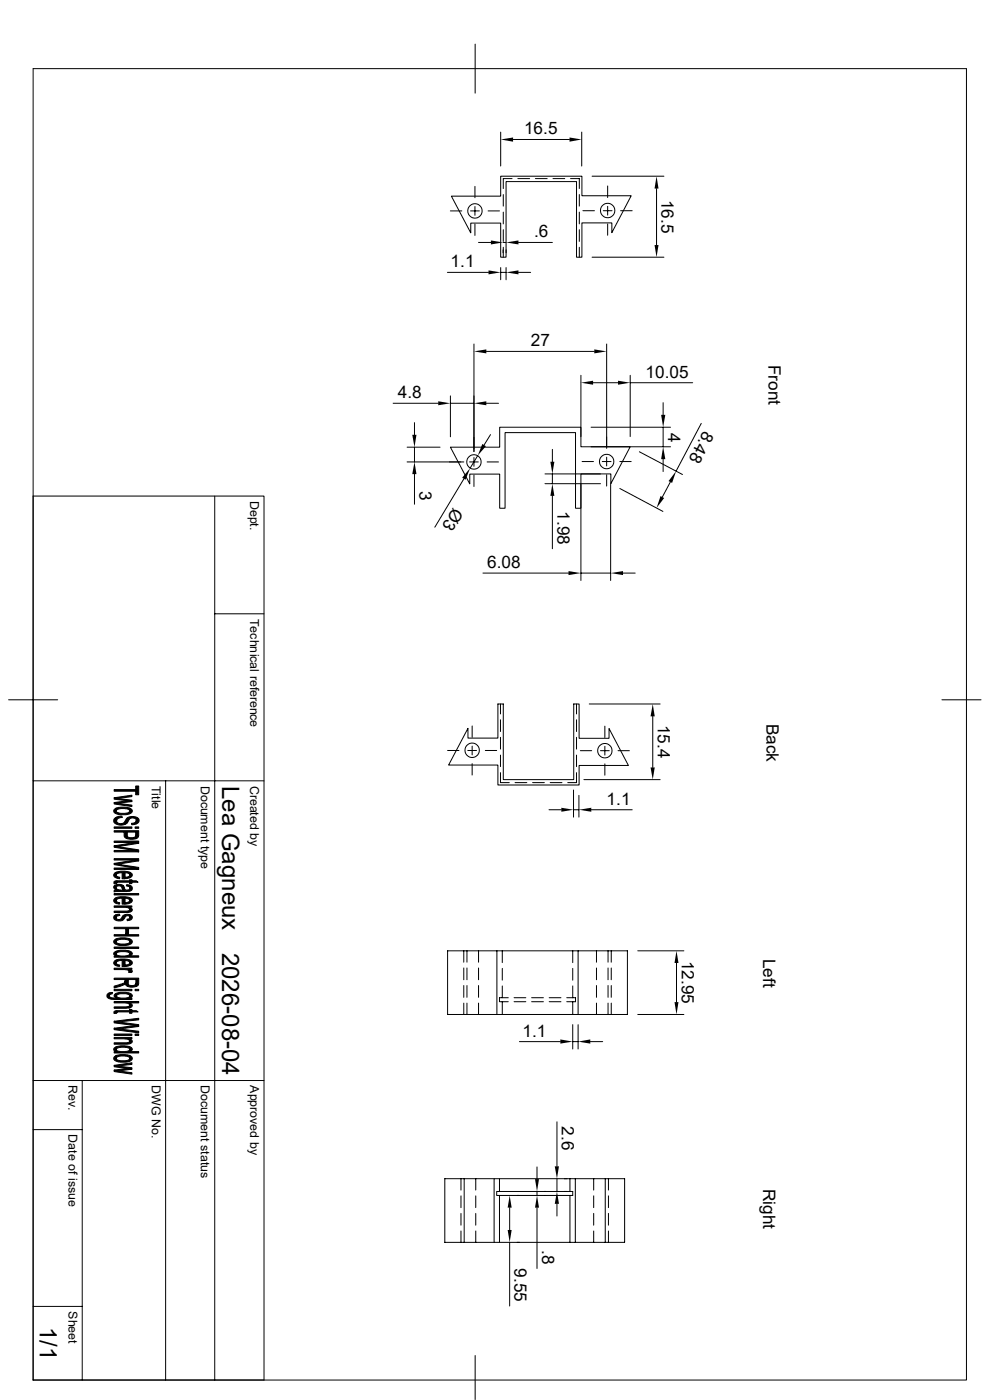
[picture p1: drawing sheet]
<svg xmlns="http://www.w3.org/2000/svg" width="210mm" height="297mm" viewBox="0 0 210 297" stroke-linecap="round" stroke-linejoin="round" font-family="sans-serif">
<g fill="none" stroke="#000" stroke-width=".21">
<path d="M7 14.6h198v278.2h-198zM100.8 9.4v10.4M100.8 39.5v2.5M106.2 28v7.2M108.6 37.9h-1.8v2.1M108.8 29.6h12M109.9 37.9h2.5M113.6 37.9h2.5M117.3 37.9h2.5M121 37.9h1.9v2.1M123.4 28v7.2M125.6 37.4h15.2"/>
<path d="M128.9 39.5v2.4M94.9 57.8h8.7M95.5 44.7h2.5M95.8 41.6h10.4v-4.2h17.2v4.1h10.5l-4.1 7.9v-2.1h-6.4v7.3h-1.1v-16.1h-14.9v16.1h-1.2v-7.3h-6.3v2.1zM99.8 44.7h1.9M100.8 43.8v1.9M100.8 47.5v2.5M101.5 51.4h2.6M103.5 44.7h2.5M106.2 56.8v2.6M106.2 57.8h1.2M106.7 53v.6"/>
<path d="M106.7 51.4h.7M106.8 41.3v2.4M106.8 45v2.5M106.8 48.7v2.5M106.8 52.5v2.1M107.4 53v.6M107.4 56.8v2.6M110 51.4h7.2M110 57.8h2.6M122.9 41.3v2.4M122.9 45v2.5M122.9 48.7v2.5"/>
<path d="M122.9 52.5v2.1M123.7 44.7h2.4M125.6 54.6h15.2M128 44.7h1.8M128.9 43.8v1.8M128.9 47.5v2.4M131.7 44.7h2.4M139.3 40v12M100.5 73v22.8M103.2 74.5h22.9M123.2 79.6v13M128.7 73v22.1"/>
<path d="M133.7 79.6v13M83.4 85.6h9.6M86.4 98h12M86.4 94.9h6.9M87.9 89.7v2.5M87.9 94.9v3.1M95.5 84v8.7M95.5 85.6h5M95.5 94.9h10.5v-4.3h17.2v4.2h10.5l-4.1 7.8v-2.1h-6.4v7.3h-1.1v-16h-15v16h-1.1v-7.2h-6.3v2.1zM99.6 98h1.9M100.5 97.1v1.8M101.3 96.6l-1.6 2.7"/>
<path d="M103.2 85.6h2.5M103.3 98h2.4M104.1 92.2l-1.4 2.2M117.2 95.3v2.7M123.5 97.9h2.4M125.4 90.6h16.8M125.4 94.8h16.8M125.8 81.2h5.3M127.8 97.9h1.8M128.7 97v1.8M131.5 97.9h2.4M133.7 81.2h13.2"/>
<path d="M135.6 95.8l9.2 4.9M140.7 85.4v2.6M140.7 90.6v4.2M140.7 97.4v2.6M148.8 89.8l-5.4 10.1M7 105.2h49v187.6h-49M45.6 105.2v187.6M87.9 100.6v6.4M98.4 101.6l-6.2 10.2M100.5 100.8v2.4M115.6 100.5h11.8M115.6 102.6h11.8"/>
<path d="M117.2 100.5v2.1M117.2 105.2v11.2M123.2 102.7v20.4M128.7 100.7v2.4M129.5 102.7v20.4M131.5 103.6l9.1 4.9M142.2 102.3l-1.7 3.2M45.6 130.2h10.4M102.4 121.6h18.2M123.2 121.6h6.3M132.2 121.6h2.5M1.8 148.5h10.4"/>
<path d="M95 159.2h2.4M99.2 159.2h1.9M99.3 154.5v2.1h6.3v-7.2h1.2v16h14.9v-16h1.2v7.2h6.3v-2l4.1 7.8h-10.4v4.1h-17.3v-4.2h-10.4zM100.2 154v2.4M100.2 158.3v1.8M103 159.2h2.4M106.2 149.4v2.1M106.2 152.7v2.5M106.2 156.4v2.5M122.3 149.4v2.1M122.3 152.7v2.5M122.3 156.4v2.5"/>
<path d="M123.1 159.3h2.4M125 149.4h15M127.4 159.3h1.8M128.3 154.1v2.4M128.3 158.3v1.9M131.1 159.3h2.4M138.5 152v10.8M199.8 148.5h8.3M7 165.7h49M35.1 165.7v127.1M100.2 162v2.4M106.2 163.9v2.1h1.8"/>
<path d="M106.2 160.2v2.4M109.3 166h2.5M113 166h2.5M116.5 171.8h2.6M116.7 166h2.5M121.7 167.6v5.8M121.7 171.8h1.1M122.3 160.2v2.4M122.3 163.9v2.1h-1.9M122.8 168.7v4.7M123.9 165.4h16.1M125.4 171.8h8.7"/>
<path d="M128.3 162.1v2.4M95 201.7h38.1v13.5h-38.1zM98.4 201.7v2.4M98.4 205.4v2.5M98.4 209.1v2.5M98.4 212.8v2.4M99.1 201.7v2.4M99.1 205.4v2.5M99.1 209.1v2.5M99.1 212.8v2.4M101.5 201.7v2.4M101.5 205.4v2.5"/>
<path d="M101.5 209.1v2.5M101.5 212.8v2.4M105.4 201.7v13.5M106.6 201.7v2.5M106.6 205.4v2.5M106.6 209.2v2.5M106.6 212.5v2.7M107.8 211.7h-1.8v.8h1.8M109.1 211.7h2.4M109.1 212.5h2.4M112.8 211.7h2.5M112.8 212.5h2.5"/>
<path d="M116.5 211.7h2.5M116.5 212.5h2.5M120.2 211.7h1.9v.8h-1.9M121.5 217.4v5.1M121.5 201.7v2.5M121.5 205.4v2.5M121.5 209.2v2.5M121.5 212.5v2.7M122.6 217.4v5.1M122.6 201.7v13.5M126.5 201.7v2.4M126.5 205.4v2.5"/>
<path d="M126.5 209.1v2.5M126.5 212.8v2.4M129 201.7v2.4M129 205.4v2.5M129 209.1v2.5M129 212.8v2.4M129.7 201.7v2.4M129.7 205.4v2.5M129.7 209.1v2.5M129.7 212.8v2.4M135.3 201.7h9.8M135.3 215.2h9.8"/>
<path d="M143.5 204.3v8.3M7 239.6h10.4M7 229.2h49M17.4 229.2v63.6M110.2 221h8.7M118.2 238v9.4M121.5 221h1.1M125.2 221h2.6M97.8 250.1v2.4M97.8 253.7v2.5M97.8 257.4v2.5M98.5 250.1v13.5"/>
<path d="M100.9 250.1v2.4M100.9 253.7v2.5M100.9 257.4v2.5M104.8 250.1h-10.4v13.5h10.4M104.8 250.1h1.2v2.7h-.6v.8h.6v10h-1.2zM106 250.1h26.5v13.5h-11.6M106 252.8h15.5v.8h-15.5M108.1 256.2v4.7M109.7 253.6h.5M113.9 247.6v2.5M113.9 252.8v.8M113.9 256.2v12.9"/>
<path d="M115.5 252.8h.2M115.5 253.6h.2M118.2 250.1v2.7M118.2 255.4v2.6M119.7 252.8h.6M119.7 250.1h.6M120.9 250.1v2.7M120.9 253.6v10M122 250.1v13.5M125.9 250.1v2.4M125.9 253.7v2.5M125.9 257.4v2.5"/>
<path d="M128.4 250.1v13.5M129.1 250.1v2.4M129.1 253.7v2.5M129.1 257.4v2.5M7 277.2h10.4M97.8 261.2v2.4M100.9 261.2v2.4M106 263.6h14.9M108.1 263.6v13.5M125.9 261.2v2.4M129.1 261.2v2.4M100.8 287.6v9.3"/>
<circle cx="100.8" cy="44.8" r="1.53"/>
<circle cx="128.9" cy="44.7" r="1.53"/>
<circle cx="100.5" cy="98" r="1.53"/>
<circle cx="128.7" cy="97.9" r="1.53"/>
<circle cx="100.2" cy="159.2" r="1.53"/>
<circle cx="128.3" cy="159.3" r="1.53"/>
</g>
<g fill="#000" stroke="#000" stroke-width=".21">
<path d="M24.7 173.4l1.2-.3 .1 .3a.97 .97 0 0 0-1.3 .8z" fill-rule="evenodd"/>
<path d="M24.6 171.4l1-.2 1.4 .1 .5 .1v.6a1.76 1.76 0 0 0-2-.4l-.5 .1-.4 .3z" fill-rule="evenodd"/>
<path d="M24.2 169.2l3.8 .6v.3l-3.8-.6z" fill-rule="evenodd"/>
<path d="M24.2 169.2l3.8-.5v.3l-3 .4z" fill-rule="evenodd"/>
<path d="M24.2 170.3l2.9-.4 .9 .2-2.9 .3z" fill-rule="evenodd"/>
<path d="M24.2 170.3l3.8 .5v.3l-3.8-.5z" fill-rule="evenodd"/>
<path d="M24.2 175.4h3.8v.3h-3.8z" fill-rule="evenodd"/>
<path d="M24.3 171.7l.3-.3v.6a1.88 1.88 0 0 0 2.1 .5l.8-.3v-.8a.65 .65 0 0 1 .6 .8 .65 .65 0 0 1-.8 .5l-.8 .1a2.13 2.13 0 0 1-2.4-.7z" fill-rule="evenodd"/>
<path d="M26.9 176.5v.7a1.13 1.13 0 0 0 1.8 .3l.1-.3v.7l-.1 .1-1.1 .1-.7-.2z" fill-rule="evenodd"/>
<path d="M27.9 174.7l.8-.2 .2-.4v.7l-1 .2z" fill-rule="evenodd"/>
<path d="M24.2 167.5h4.6v-.7h.6v1.8h-.6v-.7h-4.6z" fill-rule="evenodd"/>
<path d="M24.2 176.2h5.2v1.3l-.6 .4v-1.4h-1.9v1.4l-.5-.3-.1-1.1h-2.1z" fill-rule="evenodd"/>
<path d="M24.2 179.5l4.5-.8 .7 .2-4.5 .7z" fill-rule="evenodd"/>
<path d="M28.7 175.4h.7v.3h-.7z" fill-rule="evenodd"/>
<path d="M24.2 178.4h5.2v.5l-.7-.2h-4.5z" fill-rule="evenodd"/>
<path d="M24.5 173.5l.2-.1v.8a1.08 1.08 0 0 0 1.2 .5 1.08 1.08 0 0 0 .9-.9 1.85 1.85 0 0 1 2.7 .1l-.1 .5-.5 .4v-.7a.96 .96 0 0 0-1-.5 .96 .96 0 0 0-.8 .8 1.88 1.88 0 0 1-3-.2l.1-.4z" fill-rule="evenodd"/>
<path d="M24.2 189.6h5.2v.3h-5.2z" fill-rule="evenodd"/>
<path d="M24.6 188.3l.1 .5h-.1z" fill-rule="evenodd"/>
<path d="M24.2 187l.6-.1v.6h-.6z" fill-rule="evenodd"/>
<path d="M24.3 185.3l.3-.3 .1 .8 .7 .3v.3a.97 .97 0 0 1-1.2-.9z" fill-rule="evenodd"/>
<path d="M24.3 190.7l.3-.2v.6l.3 .3 .5 .1v.3a.93 .93 0 0 1-1.2-1z" fill-rule="evenodd"/>
<path d="M24.6 194.1l.7-.2 .1 .3-.6 .2-.2 .3z" fill-rule="evenodd"/>
<path d="M24.3 187.9a1.91 1.91 0 0 1 1.9 0l-.1 .9a.99 .99 0 0 0-1.2-.8l-.3 .2v.6l-.5-.5z" fill-rule="evenodd"/>
<path d="M24.6 185l1-.2 1.7 .2h.2v.6l-.2-.3-.8-.1v1.2h-.6v-1.3l-.9 .2-.4 .4z" fill-rule="evenodd"/>
<path d="M24.6 190.5l.8-.3 1.8 .1 .3 .2v.6l-.2-.4-.8-.2v1.3h-.6v-1.3l-.8 .1-.5 .5z" fill-rule="evenodd"/>
<path d="M24.6 199.2l1-.2 1.7 .1 .2 .1v.6a1.68 1.68 0 0 0-1.9-.5l-.6 .1-.4 .4z" fill-rule="evenodd"/>
<path d="M27.4 192.4l.2 .1-.1 .5z" fill-rule="evenodd"/>
<path d="M26.9 187.7l.7 .1-.1 .6a.51 .51 0 0 0-.7-.4z" fill-rule="evenodd"/>
<path d="M24.2 194.3l.4-.2v.6a.75 .75 0 0 0 .9 .3 .75 .75 0 0 0 .5-.7l.6-.3h.8l.2 .1-.1 .5a.6 .6 0 0 0-.6-.3 .6 .6 0 0 0-.5 .6 1.39 1.39 0 0 1-2.3-.2z" fill-rule="evenodd"/>
<path d="M24.2 192.2h3.8v.2h-.6v.3l-.7-.2h-2.5z" fill-rule="evenodd"/>
<path d="M26.5 185.2v.9l.7-.1 .3-.2v-.8a.62 .62 0 0 1 .6 .7 .62 .62 0 0 1-.8 .6l-.8 .1z" fill-rule="evenodd"/>
<path d="M24.2 188.9l.5-.1v-.3l.6 .3h.8l.1-.9 .1 .2a.66 .66 0 0 0 .4 .7 .66 .66 0 0 0 .7-.2l.2-.8a.72 .72 0 0 1 .4 1 .72 .72 0 0 1-1 .3l-2.8 .1z" fill-rule="evenodd"/>
<path d="M26.5 190.5v1h.3l.7-.3v-.7a.62 .62 0 0 1 .6 .7 .62 .62 0 0 1-.8 .5l-.8 .1z" fill-rule="evenodd"/>
<path d="M24.2 193.3h2.9l.4-.2 .1-.6a.54 .54 0 0 1 .5 .6 .54 .54 0 0 1-.7 .4l-3.2 .1z" fill-rule="evenodd"/>
<path d="M27.6 194.1a.64 .64 0 0 1 .4 .8 .64 .64 0 0 1-.8 .4h-.2l-.1-.3 .6-.2z" fill-rule="evenodd"/>
<path d="M24.3 199.4l.3-.2v.6a1.88 1.88 0 0 0 2.1 .4l.8-.3v-.7a.64 .64 0 0 1 .6 .7 .64 .64 0 0 1-.8 .5l-.7 .2a2.5 2.5 0 0 1-2.5-.7z" fill-rule="evenodd"/>
<path d="M24.8 186.9h2.7v-.3h.5v.3h.9l.4 .3h-1.3v.3h-.5v-.3h-2.6l-.1 .1z" fill-rule="evenodd"/>
<path d="M24.2 179.5l5.2 .8v.4l-.8-.3-4.4-.7z" fill-rule="evenodd"/>
<path d="M24.2 183.2l5.2 .8v.4l-.8-.3-4.4-.7z" fill-rule="evenodd"/>
<path d="M24.2 183.2l4.5-.7 .7 .1-4.3 .7z" fill-rule="evenodd"/>
<path d="M24.2 180.4h4.4l.8 .3h-5.2z" fill-rule="evenodd"/>
<path d="M24.2 184.1h4.4l.8 .3h-5.2z" fill-rule="evenodd"/>
<path d="M24.2 182.2h5.2v.4l-.7-.1h-4.5z" fill-rule="evenodd"/>
<path d="M24.2 198.3h2.5l.6-1.3v1.3h2.1v.3h-5.2z" fill-rule="evenodd"/>
<path d="M24.2 196.7h5.2v.3h-2.1l-.6 1.3v-1.3h-2.5z" fill-rule="evenodd"/>
<path d="M23.2 210.7l.7-.1-.1 .3h-.4l-.2 .3z" fill-rule="evenodd"/>
<path d="M24.2 200.9h5.2v.3h-5.2z" fill-rule="evenodd"/>
<path d="M24.2 202.1l.4-.3 .1 1-.6-.3z" fill-rule="evenodd"/>
<path d="M22.8 210.9l.4-.2v.6l.2 .3 1.3 .2v.2a2.12 2.12 0 0 1-2-.5z" fill-rule="evenodd"/>
<path d="M24.2 214.6l.6-.2v.6h-.6z" fill-rule="evenodd"/>
<path d="M24.3 203.9l.3-.2 .1 .7 .7 .3v.3a.99 .99 0 0 1-1.3-.9z" fill-rule="evenodd"/>
<path d="M24.2 209.2l2-.6 .3-.4 .1 .5-.3 .2-2.1 .7z" fill-rule="evenodd"/>
<path d="M24.6 203.7l1-.2h1.4l.5 .2v.6l-.2-.4-.8-.1v1.3h-.6v-1.3l-.9 .1-.4 .4z" fill-rule="evenodd"/>
<path d="M24.2 213.6h2.6l.5-.1 .2-.3v.6l-.2 .1h-3.1z" fill-rule="evenodd"/>
<path d="M27.5 211.3l.1 .5z" fill-rule="evenodd"/>
<path d="M24.2 205.4h3.8v.3h-.6v.3l-.5-.3h-2.7z" fill-rule="evenodd"/>
<path d="M24.7 211.3a2.08 2.08 0 0 0 2.2 .4l.5-.2 .1-.2v.5h.5v.2h-3.3z" fill-rule="evenodd"/>
<path d="M24.2 209.9h3.8v.3h-3.8z" fill-rule="evenodd"/>
<path d="M24.2 219.4h3.8v.3h-3.8z" fill-rule="evenodd"/>
<path d="M24.6 201.8l1.6-.2a1.58 1.58 0 0 1 1.9 .8l-.5 .4-.1-.4a1.86 1.86 0 0 0-1.9-.5l-.7 .2-.3 .3z" fill-rule="evenodd"/>
<path d="M26.5 203.8v.9h.3l.7-.3v-.7a.62 .62 0 0 1 .6 .7 .62 .62 0 0 1-.8 .5l-.8 .2z" fill-rule="evenodd"/>
<path d="M27.4 205.7h.3a.31 .31 0 0 1 .4 .3 .31 .31 0 0 1-.2 .3l-.6-.1z" fill-rule="evenodd"/>
<path d="M24.5 210.8l.7-.2 .9-.1a1.78 1.78 0 0 1 2 .7l-.1 .3-.4 .3-.1-.5a1.75 1.75 0 0 0-1.8-.5l-.8 .2-.2 .2v.8v-.2a.5 .5 0 0 1-.5-.4 .5 .5 0 0 1 .3-.6z" fill-rule="evenodd"/>
<path d="M27.6 212.8a.53 .53 0 0 1 .5 .5 .53 .53 0 0 1-.6 .5z" fill-rule="evenodd"/>
<path d="M27.1 207.8v.7a.84 .84 0 0 0 1.4 .5l.3-.2v-.2v.7l-1.1 .1-.6-.1z" fill-rule="evenodd"/>
<path d="M24.8 214.4h2.7v-.2h.5v.2h.9l.4 .3h-1.3v.3h-.5v-.3h-2.4l-.3 .1z" fill-rule="evenodd"/>
<path d="M24.2 202.8h.5v-.3a2.8 2.8 0 0 0 2.8-.1l.1 .4h1.8v.3h-5.2z" fill-rule="evenodd"/>
<path d="M24.2 207.5h5.2v1.2l-.1 .3-.5 .3v-1.5h-1.7v1.5l-.5-.5-.1-1h-2.3z" fill-rule="evenodd"/>
<path d="M24.2 212.5h5.2v.3h-1.8l-.1 1v-.7l-.4-.2-2.9-.1z" fill-rule="evenodd"/>
<path d="M24.2 216.7l5.2-.7v.4l-4.4 .4z" fill-rule="evenodd"/>
<path d="M24.2 216.7l5.2 .7v.4l-.6-.2-4.6-.6z" fill-rule="evenodd"/>
<path d="M24.2 218.1l4.5-.5 .7 .2-4.5 .5z" fill-rule="evenodd"/>
<path d="M24.2 218.1l5.2 .7v.3l-5.2-.7z" fill-rule="evenodd"/>
<path d="M28.7 209.9h.7v.3h-.7z" fill-rule="evenodd"/>
<path d="M28.7 219.4h.7v.3h-.7z" fill-rule="evenodd"/>
<path d="M24.2 222.4l.4-.3 .1 1-.6-.3z" fill-rule="evenodd"/>
<path d="M24.6 223.9l1-.2 1.4 .1 .5 .1v.6a1.76 1.76 0 0 0-2-.4l-.5 .1-.4 .3z" fill-rule="evenodd"/>
<path d="M27.4 220.4h.2l-.1 .5z" fill-rule="evenodd"/>
<path d="M24.2 220.1h3.8v.3h-.6v.3l-.6-.3h-2.6z" fill-rule="evenodd"/>
<path d="M24.2 226l3.8 .5v.3l-3.8-.5z" fill-rule="evenodd"/>
<path d="M24.2 226l3.8-.5v.3l-3 .4z" fill-rule="evenodd"/>
<path d="M24.2 227l2.9-.3 .9 .1-2.9 .4z" fill-rule="evenodd"/>
<path d="M24.2 227l3.8 .6v.3l-3.8-.6z" fill-rule="evenodd"/>
<path d="M24.2 221.2h2.9l.4-.2 .1-.6a.51 .51 0 0 1 .5 .6 .51 .51 0 0 1-.6 .4l-3.3 .1z" fill-rule="evenodd"/>
<path d="M24.6 222.1l1.8-.2a1.4 1.4 0 0 1 1.7 .8l-.5 .4-.1-.5a1.76 1.76 0 0 0-1.9-.4l-.6 .1-.4 .3z" fill-rule="evenodd"/>
<path d="M24.3 224.2l.3-.3v.6a1.88 1.88 0 0 0 2.1 .5l.8-.3v-.8a.65 .65 0 0 1 .6 .8 .65 .65 0 0 1-.8 .5l-.8 .1a2.13 2.13 0 0 1-2.4-.7z" fill-rule="evenodd"/>
<path d="M24.2 223.1h.5v-.3a2.95 2.95 0 0 0 2.8-.1l.1 .4h1.8v.3h-5.2z" fill-rule="evenodd"/>
</g>
<g fill="#000">
<path d="M106.2 29.6l2.6-.4v.9zM120.8 29.2l2.6 .4-2.6 .5zM103.6 57.4l2.6 .4-2.6 .4zM104.1 51l2.6 .4-2.6 .5zM107.4 51.4l2.6-.4v.9zM107.4 57.8l2.6-.4v.8zM139.3 37.4l.4 2.6h-.8zM138.9 52h.8l-.4 2.6zM100.5 74.5l2.7-.4v.9zM126.1 74.1l2.6 .4-2.6 .5zM87.5 92.2h.8l-.4 2.7zM93 85.1l2.5 .5-2.5 .4z"/>
<path d="M102.3 94.2l.8 .5-1.8 1.9zM100.5 85.6l2.7-.5v.9zM116.8 98h.8l-.4 2.5zM123.2 81.2l2.6-.4v.8zM131.1 80.8l2.6 .4-2.6 .4zM140.3 88h.8l-.4 2.6zM140.7 94.8l.4 2.6h-.8zM87.9 98l.4 2.6h-.8zM99.7 99.3l-.9 2.5-.8-.5zM117.2 102.6l.4 2.6h-.8zM140.1 105.2l.8 .5-1.6 2.1zM143.4 99.9l-.8 2.5-.8-.3z"/>
<path d="M120.6 121.2l2.6 .4-2.6 .4zM129.5 121.6l2.7-.4v.8zM138.5 149.4l.4 2.6h-.9zM119.1 171.4l2.6 .4-2.6 .4zM122.8 171.8l2.6-.4v.8zM138 162.8h.9l-.4 2.6zM143.5 201.7l.4 2.6h-.8zM143.1 212.6h.8l-.4 2.6zM118.9 220.5l2.6 .5-2.6 .4zM122.6 221l2.6-.5v.9zM108.1 253.6l.4 2.6h-.8zM113.5 250.1h.8l-.4 2.7z"/>
<path d="M113.9 253.6l.4 2.6h-.8zM118.2 252.8l.4 2.6h-.9zM117.7 247.4h.9l-.4 2.7zM107.7 260.9h.8l-.4 2.7z"/>
</g>
<g font-size="5.1">
<text x="47.1" y="166.7" transform="rotate(90 47.1 166.7)">Lea Gagneux</text>
<text x="47.1" y="202.1" transform="rotate(90 47.1 202.1)">2026-08-04</text>
<text x="8.4" y="281.4" transform="rotate(90 8.4 281.4)">1/1</text>
</g>
<g font-size="3.6">
<text x="111.2" y="28.5">16.5</text>
<text x="140.3" y="42.3" transform="rotate(90 140.3 42.3)">16.5</text>
<text x="113.3" y="50.4">.6</text>
<text x="95.6" y="56.7">1.1</text>
<text x="112.6" y="73.5">27</text>
<text x="163" y="77.4" transform="rotate(90 163 77.4)">Front</text>
<text x="136.9" y="80.1">10.05</text>
<text x="84.4" y="84.5">4.8</text>
<text x="141.7" y="91.8" transform="rotate(90 141.7 91.8)">4</text>
<text x="149.3" y="91.1" transform="rotate(118 149.3 91.1)">8.48</text>
<text x="89" y="104.1" transform="rotate(90 89 104.1)">3</text>
<text x="96.2" y="107.5" transform="rotate(121 96.2 107.5)">Ø3</text>
<text x="118.3" y="108.5" transform="rotate(90 118.3 108.5)">1.98</text>
<text x="103.3" y="120.5">6.08</text>
<text x="139.5" y="153.7" transform="rotate(90 139.5 153.7)">15.4</text>
<text x="162.6" y="153.5" transform="rotate(90 162.6 153.5)">Back</text>
<text x="128.7" y="170.7">1.1</text>
<text x="144.6" y="203.8" transform="rotate(90 144.6 203.8)">12.95</text>
<text x="161.9" y="203.4" transform="rotate(90 161.9 203.4)">Left</text>
<text x="110.8" y="219.9">1.1</text>
<text x="119.2" y="238.9" transform="rotate(90 119.2 238.9)">2.6</text>
<text x="161.9" y="252.2" transform="rotate(90 161.9 252.2)">Right</text>
<text x="109.2" y="269.1" transform="rotate(90 109.2 269.1)">9.55</text>
<text x="115" y="265.2" transform="rotate(90 115 265.2)">.8</text>
</g>
<g font-size="2.6">
<text x="53.1" y="106.3" transform="rotate(90 53.1 106.3)">Dept.</text>
<text x="53.1" y="131.3" transform="rotate(90 53.1 131.3)">Technical reference</text>
<text x="32.2" y="166.7" transform="rotate(90 32.2 166.7)">Title</text>
<text x="42.6" y="166.7" transform="rotate(90 42.6 166.7)">Document type</text>
<text x="53.1" y="166.7" transform="rotate(90 53.1 166.7)">Created by</text>
<text x="14.5" y="230.2" transform="rotate(90 14.5 230.2)">Rev.</text>
<text x="32.2" y="230.2" transform="rotate(90 32.2 230.2)">DWG No.</text>
<text x="42.6" y="230.2" transform="rotate(90 42.6 230.2)">Document status</text>
<text x="53.1" y="230.2" transform="rotate(90 53.1 230.2)">Approved by</text>
<text x="14.5" y="240.7" transform="rotate(90 14.5 240.7)">Date of issue</text>
<text x="14.5" y="278.2" transform="rotate(90 14.5 278.2)">Sheet</text>
</g>
</svg>
